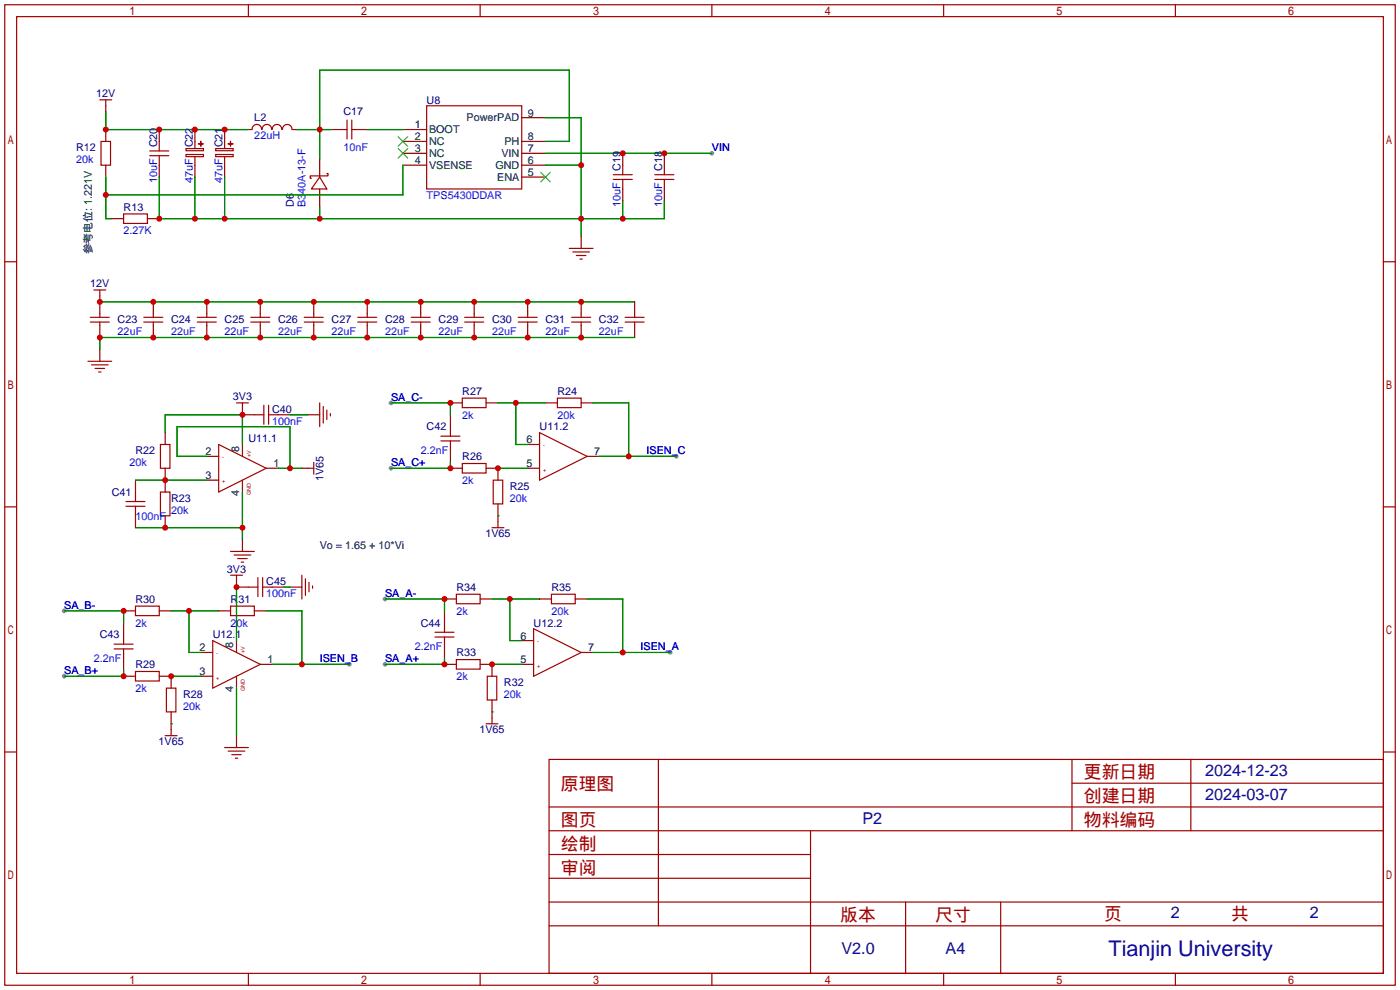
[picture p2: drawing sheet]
<svg xmlns="http://www.w3.org/2000/svg" width="299mm" height="212mm" viewBox="0 0 299 212" stroke-linecap="round" stroke-linejoin="round" font-family="sans-serif">
<g fill="#999">
<circle cx="152.1" cy="32.8" r=".51"/>
<circle cx="144.5" cy="97.5" r=".51"/>
<circle cx="83.6" cy="100.1" r=".51"/>
<circle cx="83.6" cy="86.1" r=".51"/>
<circle cx="13.7" cy="144.5" r=".51"/>
<circle cx="13.7" cy="130.6" r=".51"/>
<circle cx="74.7" cy="142" r=".51"/>
<circle cx="82.3" cy="142" r=".51"/>
<circle cx="82.3" cy="128" r=".51"/>
<circle cx="143.3" cy="139.4" r=".51"/>
</g>
<g fill="none" stroke="#a10000" stroke-width=".25">
<path d="M1 1h297.2v209.6h-297.2zM3.6 3.6h292.1v204.4h-292.1zM53.1 1v2.6M102.6 1v2.6M152.1 1v2.6M201.7 1v2.6M251.2 1v2.6M21.3 21.3h2.6M21.6 30.2h2v5.1h-2zM22.6 21.3v1.3M32 33.3h4.1M32 32.3h4.1"/>
<path d="M34 30.2v2.1M34 33.3v2M39.8 31.8h3.7v.4h-3.7zM39.8 33h3.7v.5h-3.7zM41.7 30.2v1.6M41.7 33.5v1.8M42.4 30.7l1 .1zM42.9 30.2v1zM46.1 31.8h3.7v.4h-3.7zM46.1 33h3.7v.5h-3.7zM48 30.2v1.6M48 33.5v1.8"/>
<path d="M48.8 30.7l1 .1zM49.3 30.2v1zM53.9 27.7a1.01 1.01 0 0 1 1-1.1 1.01 1.01 0 0 1 1 1.1M56 27.7a1.01 1.01 0 0 1 1-1.1 1.01 1.01 0 0 1 1.1 1.1M58.2 27.7a1.01 1.01 0 0 1 1-1.1 1.01 1.01 0 0 1 1 1.1M60.4 27.7a1.01 1.01 0 0 1 1-1.1 1.01 1.01 0 0 1 1 1.1M68.3 37.8l1.5 2.6h-3.3zM69.8 37.1h.3v.5h-3.8v.5h.2M73.4 27.7h.8M74.2 25.7v4M75.2 25.7v4M75.2 27.7h.7"/>
<path d="M91.2 22.6h20.3v17.8h-20.3zM131.1 38.4h4M131.1 37.3h4M133.1 35.3v2M133.1 38.4v2M140 38.4h4M140 37.3h4M142 35.3v2M142 38.4v2M1 55.9h2.6M26.4 45.7h5.1v2.1h-5.1zM121.7 53.1h5"/>
<path d="M122.4 53.8h3.6M123.2 54.6h2M124 55.4h.5M295.7 55.9h2.5M18.8 77.2h5.1M19.3 68.8h4.1M19.3 67.8h4.1M19.6 78h3.5M20.1 62h2.5M20.3 78.7h2.1M21.1 79.5h.5M21.3 62v1.2"/>
<path d="M21.3 67.1v.7M21.3 68.8v.8M30.7 68.8h4.1M30.7 67.8h4.1M32.8 67.1v.7M32.8 68.8v.8M42.2 68.8h4M42.2 67.8h4M44.2 67.1v.7M44.2 68.8v.8M53.6 68.8h4.1M53.6 67.8h4.1"/>
<path d="M55.6 67.1v.7M55.6 68.8v.8M65 68.8h4.1M65 67.8h4.1M67.1 67.1v.7M67.1 68.8v.8M76.5 68.8h4M76.5 67.8h4M78.5 67.1v.7M78.5 68.8v.8M87.9 68.8h4M87.9 67.8h4"/>
<path d="M89.9 67.1v.7M89.9 68.8v.8M99.3 68.8h4.1M99.3 67.8h4.1M101.3 67.1v.7M101.3 68.8v.8M110.7 68.8h4.1M110.7 67.8h4.1M112.8 67.1v.7M112.8 68.8v.8M122.2 68.8h4M122.2 67.8h4"/>
<path d="M124.2 67.1v.7M124.2 68.8v.8M133.6 68.8h4.1M133.6 67.8h4.1M135.6 67.1v.7M135.6 68.8v.8M34.3 95h2v5.1h-2zM46.7 95l10.2 5.1-10.2 5.1zM50.5 86.1h2.6M51.8 86.1v1.3M54.4 88.6h2M56.4 86.6v4.1"/>
<path d="M57.4 88.6h2M57.4 86.6v4.1M67.1 98.8v2.5M68.3 86.1v5.1M69.1 86.9v3.5M69.8 87.6v2.1M70.6 88.4v.5M94.2 94.2h4.1M94.2 93.2h4.1M96.3 91.2v2M96.3 94.2v2.1M98.8 99.1h5.1v2h-5.1z"/>
<path d="M98.8 85.1h5.1v2h-5.1zM115.3 92.5l10.2 5-10.2 5.1zM119.1 85.1h5.1v2h-5.1zM1 108.3h2.6M26.9 108.2h4.1M26.9 107.2h4.1M29 105.2v2M29 108.2v2M34.3 105.2h2v5h-2zM49.3 117.9h5.1M50 118.6h3.6M50.8 119.4h2"/>
<path d="M65.8 100.1h1.3M105.2 112.8h2.5M105.4 102.6h2v5.1h-2zM106.4 111.5v1.3M295.7 108.3h2.5M24.4 138.7h4M24.4 137.7h4M26.4 135.6v2.1M26.4 138.7v2M29 129.5h5v2.1h-5zM45.5 136.9l10.1 5.1-10.1 5.1zM49.3 129.5h5.1v2.1h-5.1z"/>
<path d="M49.3 122.9h2.5M50.5 122.9v1.3M51.6 120.1h.5M53.1 125.5h2M55.1 123.4v4.1M56.1 125.5h2.1M56.1 123.4v4.1M64.5 122.9v5.1M65.3 123.7v3.6M66 124.5v2M66.8 125.2v.5M93 136.1h4"/>
<path d="M93 135.1h4M95 133.1v2M95 136.1v2.1M97.5 127h5.1v2h-5.1zM114 134.4l10.2 5-10.2 5.1zM117.9 127h5v2h-5zM29 143.5h5v2h-5zM35.3 157.2h2.5M35.6 147.1h2v5h-2zM36.6 156v1.2M48 159.8h5.1M97.5 141h5.1v2h-5.1z"/>
<path d="M103.9 154.7h2.5M104.1 144.5h2.1v5.1h-2.1zM105.2 153.4v1.3M1 160.7h2.6M48.8 160.5h3.5M49.5 161.3h2.1M50.3 162.1h.5M117.3 162.3h178.4v45.7h-178.4zM117.3 177.5h178.4M117.3 172.5h178.4M140.7 162.3v35.6M173.2 177.5v30.5"/>
<path d="M229.1 162.3v15.2M229.1 167.4h66.6M254.5 162.3v15.2M295.7 160.7h2.5M117.3 182.6h55.9M117.3 197.9h178.4M117.3 192.8h178.4M117.3 187.7h55.9M193.5 192.8v15.2M213.9 192.8v15.2M53.1 208v2.6M102.6 208v2.6"/>
<path d="M152.1 208v2.6M201.7 208v2.6M251.2 208v2.6"/>
</g>
<g fill="none" stroke="#870000" stroke-width=".25">
<path d="M22.6 22.6v1.3M22.6 27.7v2.5M22.6 35.3v2.5M34 27.7v2.5M34 35.3v2.5M41.7 27.7v2.5M41.7 35.3v2.5M48 27.7v2.5M48 35.3v2.5M53.1 27.7h.7M62.5 27.7h.7M68.3 34v3.8"/>
<path d="M70.9 27.7h2.5M75.9 27.7h2.6M86.1 27.7h5.1M86.1 30.2h5.1M86.1 32.8h5.1M86.1 35.3h5.1M111.5 30.2h5.1M111.5 32.8h5.1M111.5 35.3h5.1M111.5 37.8h5.1M111.5 25.1h5.1M133.1 32.8v2.5"/>
<path d="M142 32.8v2.5M23.9 46.7h2.5M31.5 46.7h2.5M68.3 40.4v3.8M124.2 50.5v2.6M133.1 40.4v2.5M142 40.4v2.5M21.3 63.2v3.9M21.3 69.6v2.5M21.3 74.7v2.5M32.8 64.5v2.6M32.8 69.6v2.5"/>
<path d="M44.2 64.5v2.6M44.2 69.6v2.5M55.6 64.5v2.6M55.6 69.6v2.5M67.1 64.5v2.6M67.1 69.6v2.5M78.5 64.5v2.6M78.5 69.6v2.5M89.9 64.5v2.6M89.9 69.6v2.5M101.3 64.5v2.6M101.3 69.6v2.5"/>
<path d="M112.8 64.5v2.6M112.8 69.6v2.5M124.2 64.5v2.6M124.2 69.6v2.5M135.6 64.5v2.6M135.6 69.6v2.5M35.3 92.5v2.5M44.2 97.5h2.5M51.8 87.4v1.2h2.6M51.8 95v2.5M59.4 88.6h2.6M65.8 88.6h2.5"/>
<path d="M96.3 86.1h2.5M96.3 88.6v2.6M96.3 96.3v2.5M103.9 86.1h2.5M112.8 95h2.5M116.6 86.1h2.5M124.2 86.1h2.5M125.5 97.5h2.5M29 102.6v2.6M29 110.2v2.6M35.3 100.1v5.1M35.3 110.2v2.6"/>
<path d="M44.2 102.6h2.5M51.8 102.6v2.6M51.8 115.3v2.6M56.9 100.1h2.5M64.5 100.1h1.3M96.3 100.1h2.5M103.9 100.1h2.5v2.5M106.4 107.7v3.8M112.8 100.1h2.5M26.4 130.6h2.6M26.4 133.1v2.5M34 130.6h2.6"/>
<path d="M42.9 139.4h2.6M46.7 130.6h2.6M50.5 124.2v1.3h2.6M50.5 136.9v2.5M54.4 130.6h2.5M58.2 125.5h2.5M62 125.5h2.5M95 128h2.5M95 130.6v2.5M95 138.2v2.5M102.6 128h2.6M111.5 136.9h2.5"/>
<path d="M115.3 128h2.6M122.9 128h2.6M124.2 139.4h2.5M26.4 144.5h2.6M26.4 140.7v2.6M34 144.5h2.6v2.6M36.6 152.1v3.9M42.9 144.5h2.6M50.5 144.5v2.6M50.5 157.2v2.6M55.6 142h2.6M95 142h2.5"/>
<path d="M102.6 142h2.6v2.5M105.2 149.6v3.8M111.5 142h2.5"/>
</g>
<path d="M85.1 29.2l2 2M85.1 31.8l2 2M87.1 29.2l-2 2M87.1 31.8l-2 2M115.6 36.8l2 2.1M117.6 36.8l-2 2.1" fill="none" stroke="#3c3" stroke-width=".25"/>
<g fill="none" stroke="#008700" stroke-width=".25">
<path d="M22.6 23.9v3.8h30.5M22.6 37.8v8.9h1.3M34 37.8v8.9h108v-3.8M41.7 37.8v8.9M48 37.8v8.9M63.2 27.7h7.7M78.5 27.7h7.6M86.1 35.3v6.4h-63.5M116.6 30.2h5.1v-15.2h-53.4v19M116.6 35.3h7.6M116.6 25.1h7.6v25.4M116.6 32.8h35.5"/>
<path d="M68.3 44.2v2.5M133.1 42.9v3.8M21.3 64.5h114.3M135.6 72.1h-114.3v2.6M35.3 92.5v-3.9h16.5v6.4M44.2 97.5h-6.4v-6.3h24.2v8.9M62 88.6h3.8M83.6 86.1h12.7v2.5M96.3 98.8v1.3h-12.7M106.4 86.1h10.2M110.2 86.1v8.9h2.6M126.7 86.1h7.7v11.4"/>
<path d="M128 97.5h16.5M29 112.8h22.8M29 102.6h15.2M51.8 105.2v10.1M59.4 100.1h5.1M106.4 110.2h.1M106.4 100.1h6.4M13.7 130.6h12.7v2.5M36.6 130.6h10.1M40.4 130.6v8.8h2.5M50.5 125.5v11.4M56.9 130.6h7.6v11.4"/>
<path d="M60.7 125.5h1.3M82.3 128h12.7v2.6M105.2 128h10.1M109 128v8.9h2.5M125.5 128h7.6v11.4M126.7 139.4h16.6M26.4 143.3v1.2h-12.7M36.6 154.7h.1M36.6 144.5h6.3M50.5 147.1v10.1M58.2 142h16.5M95 140.7v1.3h-12.7"/>
<path d="M105.2 152.1h.1M105.2 142h6.3"/>
</g>
<path d="M119.1 199.1h52.1v7.7h-52.1z" fill="#fff" stroke="#fff" stroke-width=".25"/>
<g fill="#c00">
<circle cx="68.3" cy="27.7" r=".63"/>
<circle cx="124.2" cy="35.3" r=".63"/>
<circle cx="124.2" cy="46.7" r=".63"/>
<circle cx="133.1" cy="46.7" r=".63"/>
<circle cx="68.3" cy="46.7" r=".63"/>
<circle cx="34" cy="46.7" r=".63"/>
<circle cx="41.7" cy="46.7" r=".63"/>
<circle cx="48" cy="46.7" r=".63"/>
<circle cx="142" cy="32.8" r=".63"/>
<circle cx="133.1" cy="32.8" r=".63"/>
<circle cx="22.6" cy="27.7" r=".63"/>
<circle cx="34" cy="27.7" r=".63"/>
<circle cx="48" cy="27.7" r=".63"/>
<circle cx="41.7" cy="27.7" r=".63"/>
<circle cx="22.6" cy="41.7" r=".63"/>
<circle cx="21.3" cy="64.5" r=".63"/>
<circle cx="32.8" cy="64.5" r=".63"/>
<circle cx="44.2" cy="64.5" r=".63"/>
<circle cx="55.6" cy="64.5" r=".63"/>
<circle cx="67.1" cy="64.5" r=".63"/>
<circle cx="78.5" cy="64.5" r=".63"/>
<circle cx="89.9" cy="64.5" r=".63"/>
<circle cx="101.3" cy="64.5" r=".63"/>
<circle cx="112.8" cy="64.5" r=".63"/>
<circle cx="124.2" cy="64.5" r=".63"/>
<circle cx="21.3" cy="72.1" r=".63"/>
<circle cx="32.8" cy="72.1" r=".63"/>
<circle cx="44.2" cy="72.1" r=".63"/>
<circle cx="55.6" cy="72.1" r=".63"/>
<circle cx="67.1" cy="72.1" r=".63"/>
<circle cx="78.5" cy="72.1" r=".63"/>
<circle cx="89.9" cy="72.1" r=".63"/>
<circle cx="101.3" cy="72.1" r=".63"/>
<circle cx="112.8" cy="72.1" r=".63"/>
<circle cx="124.2" cy="72.1" r=".63"/>
<circle cx="51.8" cy="88.6" r=".63"/>
<circle cx="51.8" cy="112.8" r=".63"/>
<circle cx="35.3" cy="112.8" r=".63"/>
<circle cx="62" cy="100.1" r=".63"/>
<circle cx="35.3" cy="102.6" r=".63"/>
<circle cx="134.4" cy="97.5" r=".63"/>
<circle cx="106.4" cy="100.1" r=".63"/>
<circle cx="110.2" cy="86.1" r=".63"/>
<circle cx="96.3" cy="100.1" r=".63"/>
<circle cx="96.3" cy="86.1" r=".63"/>
<circle cx="36.6" cy="144.5" r=".63"/>
<circle cx="40.4" cy="130.6" r=".63"/>
<circle cx="26.4" cy="144.5" r=".63"/>
<circle cx="26.4" cy="130.6" r=".63"/>
<circle cx="64.5" cy="142" r=".63"/>
<circle cx="105.2" cy="142" r=".63"/>
<circle cx="109" cy="128" r=".63"/>
<circle cx="95" cy="142" r=".63"/>
<circle cx="95" cy="128" r=".63"/>
<circle cx="133.1" cy="139.4" r=".63"/>
<circle cx="50.5" cy="125.5" r=".63"/>
</g>
<text font-size="4.6" fill="#000080" x="236.9" y="204.3">Tianjin University</text>
<g font-size="3.8" fill="#a00000">
<text x="231.6" y="166.4">更新日期</text>
<text x="119.9" y="168.9">原理图</text>
<text x="231.6" y="171.5">创建日期</text>
<text x="119.9" y="176.5">图页</text>
<text x="231.6" y="176.5">物料编码</text>
<text x="119.9" y="181.6">绘制</text>
<text x="119.9" y="186.7">审阅</text>
<text x="179.6" y="196.9">版本</text>
<text x="199.9" y="196.9">尺寸</text>
<text x="236" y="196.6">页</text>
<text x="263.1" y="196.6">共</text>
</g>
<g font-size="3.5" fill="#000080">
<text x="257.6" y="165.9">2024-12-23</text>
<text x="257.6" y="171">2024-03-07</text>
<text x="184.3" y="176">P2</text>
<text x="250.2" y="196.1">2</text>
<text x="280" y="196.1">2</text>
<text x="179.8" y="204">V2.0</text>
<text x="202.1" y="204">A4</text>
</g>
<g font-size="2.3" fill="#000080">
<text x="20.6" y="20.8">12V</text>
<text x="91.2" y="22.1">U8</text>
<text x="54.4" y="26">L2</text>
<text x="73.4" y="24.7">C17</text>
<text x="16.3" y="32.3">R12</text>
<text x="33.6" y="31.5" transform="rotate(-90 33.6 31.5)">C20</text>
<text x="41.2" y="31.5" transform="rotate(-90 41.2 31.5)">C22</text>
<text x="47.5" y="31.5" transform="rotate(-90 47.5 31.5)">C21</text>
<text x="132.6" y="36.6" transform="rotate(-90 132.6 36.6)">C19</text>
<text x="141.5" y="36.6" transform="rotate(-90 141.5 36.6)">C18</text>
<text x="26.4" y="45">R13</text>
<text x="62.8" y="44.2" transform="rotate(-90 62.8 44.2)">D6</text>
<text x="19.3" y="61.4">12V</text>
<text x="25.1" y="69.1">C23</text>
<text x="36.6" y="69.1">C24</text>
<text x="48" y="69.1">C25</text>
<text x="59.4" y="69.1">C26</text>
<text x="70.9" y="69.1">C27</text>
<text x="82.3" y="69.1">C28</text>
<text x="93.7" y="69.1">C29</text>
<text x="105.2" y="69.1">C30</text>
<text x="116.6" y="69.1">C31</text>
<text x="128" y="69.1">C32</text>
<text x="49.8" y="85.5">3V3</text>
<text x="58.2" y="88.2">C40</text>
<text x="98.8" y="84.4">R27</text>
<text x="119.1" y="84.4">R24</text>
<text x="53.1" y="94.5">U11.1</text>
<text x="91.2" y="92">C42</text>
<text x="115.3" y="92">U11.2</text>
<text x="29" y="97.1">R22</text>
<text x="98.8" y="98.3">R26</text>
<text x="23.9" y="106">C41</text>
<text x="36.6" y="107.2">R23</text>
<text x="69.1" y="102.8" transform="rotate(-90 69.1 102.8)">1V65</text>
<text x="109" y="104.7">R25</text>
<text x="103.7" y="114.7">1V65</text>
<text x="48.5" y="122.4">3V3</text>
<text x="56.9" y="125">C45</text>
<text x="29" y="128.8">R30</text>
<text x="49.3" y="128.8">R31</text>
<text x="97.5" y="126.3">R34</text>
<text x="117.9" y="126.3">R35</text>
<text x="21.3" y="136.4">C43</text>
<text x="45.5" y="136.4">U12.1</text>
<text x="89.9" y="133.9">C44</text>
<text x="114" y="133.9">U12.2</text>
<text x="29" y="142.8">R29</text>
<text x="97.5" y="140.3">R33</text>
<text x="39.1" y="149.1">R28</text>
<text x="107.7" y="146.6">R32</text>
<text x="33.9" y="159.2">1V65</text>
<text x="102.5" y="156.6">1V65</text>
</g>
<g font-size="2.3" fill="#00f">
<text x="54.4" y="29.8">22uH</text>
<text x="16.3" y="34.8">20k</text>
<text x="73.4" y="32.3">10nF</text>
<text x="152.1" y="32.3">VIN</text>
<text x="33.6" y="39.1" transform="rotate(-90 33.6 39.1)">10uF</text>
<text x="41.2" y="39.1" transform="rotate(-90 41.2 39.1)">47uF</text>
<text x="47.5" y="39.1" transform="rotate(-90 47.5 39.1)">47uF</text>
<text x="65.3" y="44.2" transform="rotate(-90 65.3 44.2)">B340A-13-F</text>
<text x="91.2" y="42.5">TPS5430DDAR</text>
<text x="132.6" y="44.2" transform="rotate(-90 132.6 44.2)">10uF</text>
<text x="141.5" y="44.2" transform="rotate(-90 141.5 44.2)">10uF</text>
<text x="26.4" y="50.1">2.27K</text>
<text x="25.1" y="71.7">22uF</text>
<text x="36.6" y="71.7">22uF</text>
<text x="48" y="71.7">22uF</text>
<text x="59.4" y="71.7">22uF</text>
<text x="70.9" y="71.7">22uF</text>
<text x="82.3" y="71.7">22uF</text>
<text x="93.7" y="71.7">22uF</text>
<text x="105.2" y="71.7">22uF</text>
<text x="116.6" y="71.7">22uF</text>
<text x="128" y="71.7">22uF</text>
<text x="83.6" y="85.6">SA_C-</text>
<text x="98.8" y="89.5">2k</text>
<text x="119.1" y="89.5">20k</text>
<text x="58.2" y="90.7">100nF</text>
<text x="27.7" y="99.6">20k</text>
<text x="83.6" y="99.6">SA_C+</text>
<text x="89.9" y="97.1">2.2nF</text>
<text x="138.2" y="97.1">ISEN_C</text>
<text x="98.8" y="103.4">2k</text>
<text x="109" y="107.2">20k</text>
<text x="29" y="111">100nF</text>
<text x="36.6" y="109.8">20k</text>
<text x="13.7" y="130.1">SA_B-</text>
<text x="56.9" y="127.6">100nF</text>
<text x="82.3" y="127.6">SA_A-</text>
<text x="97.5" y="131.4">2k</text>
<text x="117.9" y="131.4">20k</text>
<text x="29" y="133.9">2k</text>
<text x="49.3" y="133.9">20k</text>
<text x="20.1" y="141.5">2.2nF</text>
<text x="68.3" y="141.5">ISEN_B</text>
<text x="82.3" y="141.5">SA_A+</text>
<text x="88.6" y="139">2.2nF</text>
<text x="136.9" y="139">ISEN_A</text>
<text x="13.7" y="144.1">SA_B+</text>
<text x="29" y="147.9">2k</text>
<text x="97.5" y="145.3">2k</text>
<text x="107.7" y="149.1">20k</text>
<text x="39.1" y="151.7">20k</text>
</g>
<g font-size="2.3">
<text x="88.6" y="27.5">1</text>
<text x="88.6" y="30">2</text>
<text x="91.7" y="28.5">BOOT</text>
<text x="99.7" y="25.9">PowerPAD</text>
<text x="112.8" y="30">8</text>
<text x="112.8" y="24.9">9</text>
<text x="88.6" y="32.5">3</text>
<text x="88.6" y="35.1">4</text>
<text x="91.7" y="31">NC</text>
<text x="91.7" y="33.6">NC</text>
<text x="107.1" y="33.6">VIN</text>
<text x="107.8" y="31">PH</text>
<text x="112.8" y="35.1">6</text>
<text x="112.8" y="32.5">7</text>
<text x="91.7" y="36.1">VSENSE</text>
<text x="105.9" y="36.1">GND</text>
<text x="106.2" y="38.6">ENA</text>
<text x="112.8" y="37.6">5</text>
<text x="19.6" y="54.4" transform="rotate(-90 19.6 54.4)">参考电位: 1.221V</text>
<text x="112.5" y="94.8">6</text>
<text x="43.9" y="97.3">2</text>
<text x="51.1" y="96.5" transform="rotate(-90 51.1 96.5)">8</text>
<text x="58.4" y="99.8">1</text>
<text x="112.5" y="99.8">5</text>
<text x="127" y="97.3">7</text>
<text x="43.9" y="102.4">3</text>
<text x="51.1" y="105.9" transform="rotate(-90 51.1 105.9)">4</text>
<text x="68.3" y="117.4">Vo = 1.65 + 10*Vi</text>
<text x="111.2" y="136.7">6</text>
<text x="42.7" y="139.2">2</text>
<text x="49.8" y="138.4" transform="rotate(-90 49.8 138.4)">8</text>
<text x="57.1" y="141.8">1</text>
<text x="111.2" y="141.8">5</text>
<text x="125.7" y="139.2">7</text>
<text x="42.7" y="144.3">3</text>
<text x="49.8" y="147.8" transform="rotate(-90 49.8 147.8)">4</text>
</g>
<g font-size="1.2" fill="#a00000">
<text x="116.1" y="95.5">-</text>
<text x="47.5" y="98">-</text>
<text x="53.6" y="97.7" transform="rotate(-90 53.6 97.7)">+V</text>
<text x="116.1" y="100.8">+</text>
<text x="47.5" y="103.3">+</text>
<text x="53.6" y="105.8" transform="rotate(-90 53.6 105.8)">GND</text>
<text x="114.8" y="137.4">-</text>
<text x="46.2" y="139.9">-</text>
<text x="52.3" y="139.6" transform="rotate(-90 52.3 139.6)">+V</text>
<text x="114.8" y="142.7">+</text>
<text x="46.2" y="145.2">+</text>
<text x="52.3" y="147.8" transform="rotate(-90 52.3 147.8)">GND</text>
</g>
</svg>
